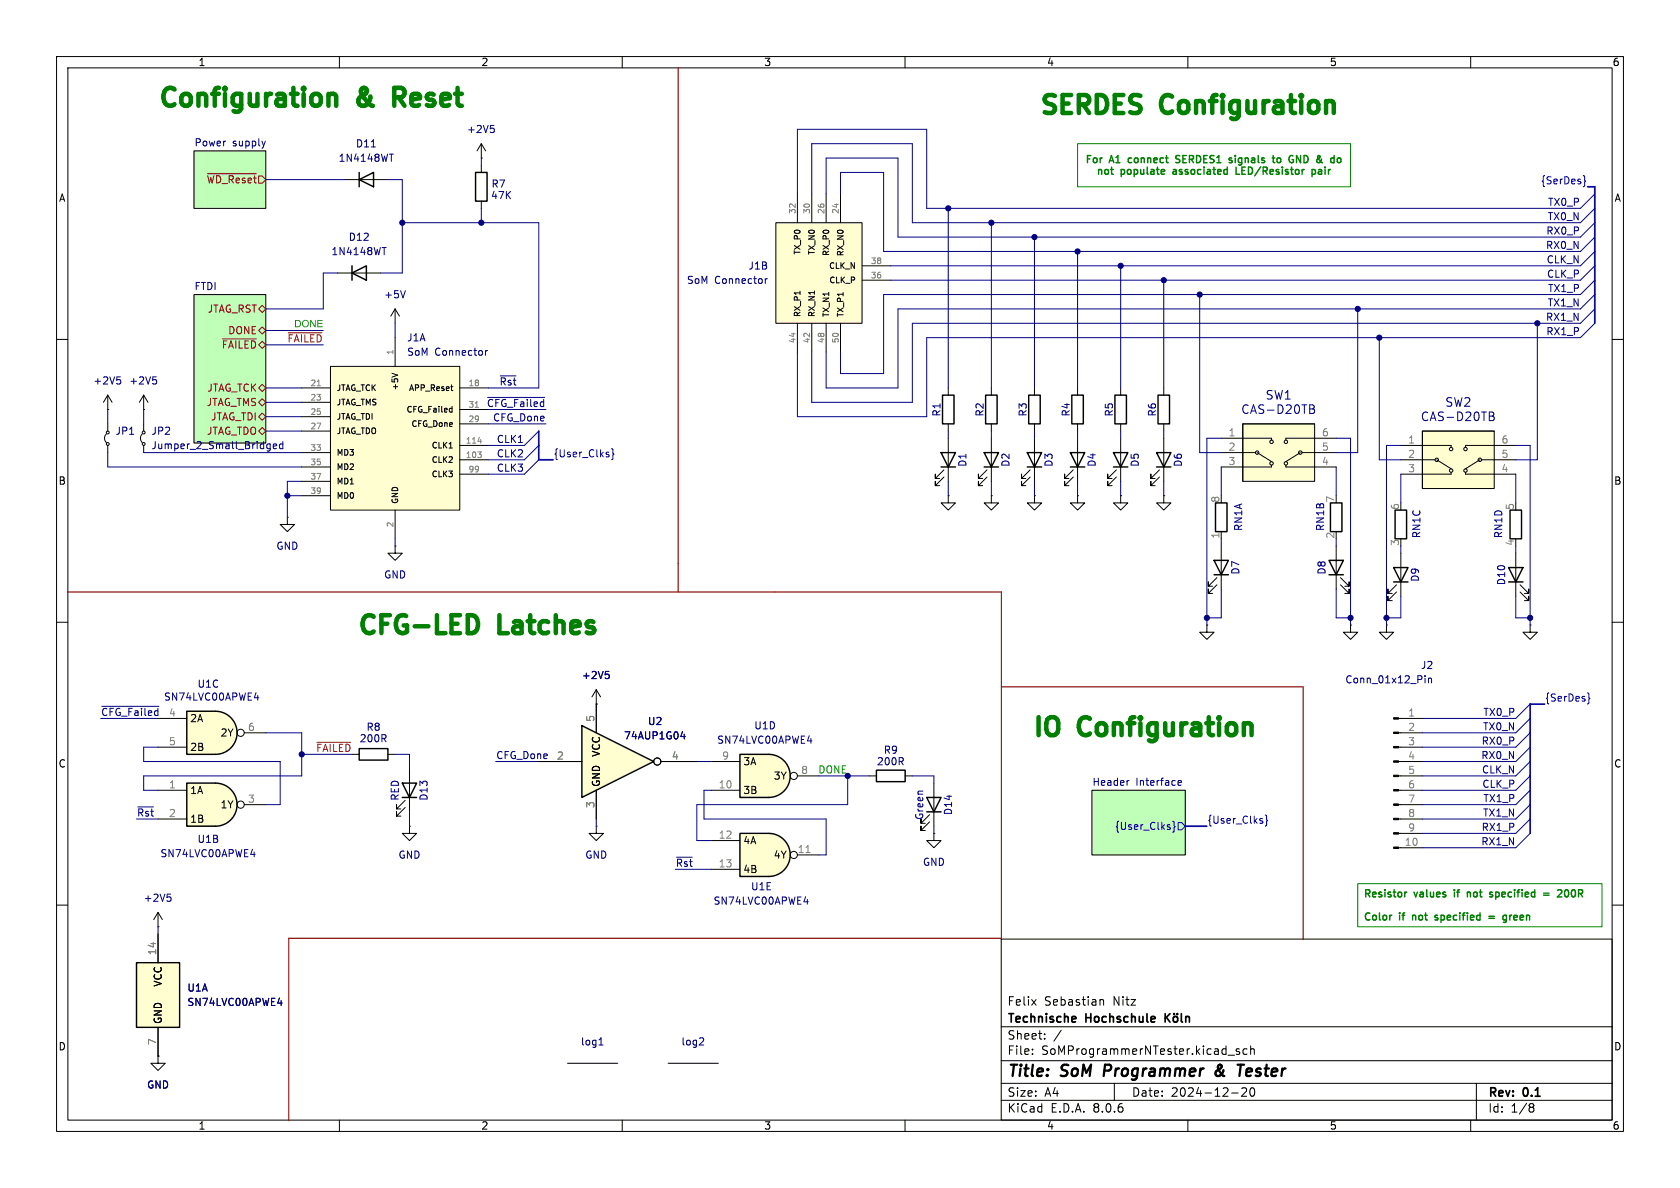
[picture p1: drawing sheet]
<svg xmlns="http://www.w3.org/2000/svg" width="297mm" height="210mm" viewBox="0 0 297 210" stroke-linecap="round" stroke-linejoin="round" font-family="sans-serif">
<g fill="none" stroke="#000" stroke-width=".18">
<path d="M10 10h277v190h-277zM12 12h273v186h-273zM60 10v2M110 10v2M160 10v2M210 10v2M260 10v2M34.3 26.7h12.7v10.1h-12.7zM61 31.8h7.6M85.1 27.9h.1M85.1 25.4l-.8 1.3M85.1 25.4v2.5"/>
<path d="M85.1 25.4l.8 1.3M10 60h2M34.3 52.1h12.7v26.2h-12.7zM285 60h2M25.4 72.4h.1M25.4 69.9l-.8 1.2M25.4 69.9v2.5M25.4 69.9l.8 1.2M10 110h2M285 110h2M193 139.7h16.5v11.4h-16.5zM10 160h2"/>
<path d="M285 160h2M177 166h108v32h-108zM182.4 176.7l.8 1M183.2 176.7l-.8 1M194.5 176.8l.2-.1 .3 .1 .1 .9M60 198v2M100.3 188h8.9M110 198v2M118.1 188h8.9M160 198v2M177 194.5h108M177 191.5h108"/>
<path d="M177 187.5h108M177 181.5h108M182.5 186.3v.1M182.5 185.5v.1M184.7 183.6v.1M184.7 182.8v.1M187.6 182.1l-1.3 2M197 191.5v3M210 198v2M217.1 186.5h1.1M217.7 193.2h1.2M219.1 185.5l-.4-.1-.2 .2 .1 .2 .5 .2v.3h-.6"/>
<path d="M219.5 192.4l.6-.1 .2 .1 .1 .3-.9 1.1h.9M220.5 185.5l-.5-.1-.3 .3v.4l.2 .2h.6M221.1 185.5l.2-.1 .4 .1v.9M221.1 184.9v1.5M221.2 192.4l.1-.1a.81 .81 0 0 1 .6 .6 .81 .81 0 0 1-.3 .8l-.1 .1a.81 .81 0 0 1-.6-.6 .81 .81 0 0 1 .3-.8zM260 198v2M261 191.5v6.5M270.6 195.1h.3l.3 .3-.3 .3M270.6 195.7h.3M270.9 195.7l.2 .2 .1 .4-.3 .3h-.3"/>
</g>
<path d="M195.4 188.2l-.3 2M215.9 188.8l-.8 .5a.52 .52 0 0 0-.1 .8 .52 .52 0 0 0 .8-.1M215.9 188.3l-.2-.1a.41 .41 0 0 0-.4 .5l.6 1.1M218.8 188.2h1.1M221.1 188.9l-.6 .1-.2 .9 .2 .3h.4M221.3 189.4l-1 .1" fill="none" stroke="#000" stroke-width=".4"/>
<path d="M190.1 179.8l.1 .2-.7 .2M206 179.2v1.5M206.2 179.8l.6 .9M206.8 179.2l-.8 .8M207.5 179.8l.2-.1 .4 .1 .1 .6-.1 .2-.4 .1-.2-.2zM207.6 179.2v.1M208.1 179.2v.1M208.8 179.2v1.3l.3 .2M209.6 179.8l.2-.1 .4 .1 .1 .9M209.6 179.7v1" fill="none" stroke="#000" stroke-width=".3"/>
<g fill="#c0ffb8" stroke="#c0ffb8" stroke-width=".18">
<path d="M193 139.7h16.5v11.4h-16.5z"/>
<path d="M34.3 52.1h12.7v26.2h-12.7z"/>
<path d="M34.3 26.7h12.7v10.1h-12.7z"/>
</g>
<path d="M206.8 146.3v.3M207.3 145.2l.3 .2v.6l.1 .1-.1 .2v.6l-.3 .2M208.3 145.4h.6l.6 .7-.6 .6h-.6z" fill="none" stroke="#00f" stroke-width=".18"/>
<path d="M46.9 24.9l-.3 .9M65.6 26h.8M199.6 138h-.2M208.3 138.4l.6-.1-.1-.3h-.4l-.1 .2v.6h.5M105.9 184.7h.7M106.1 183.6l.2-.1v1.2M124.2 183.5l.2 .2-.1 .3-.7 .7h.8" fill="none" stroke="#000080" stroke-width=".18"/>
<path d="M36.7 30.7h8.6M39.3 59.9h6M45.7 58.4l.7-.6 .6 .6-.6 .7zM46.4 54l.6 .6-.6 .6-.7-.6zM45.7 68.6l.7-.7 .6 .7-.6 .6zM45.7 73.7l.7-.7 .6 .7-.6 .6zM45.7 76.2l.7-.6 .6 .6-.6 .6zM45.7 71.1l.7-.6 .6 .6-.6 .7z" fill="none" stroke="#800000" stroke-width=".18"/>
<path d="M68.8 27.2h.7M86.7 22.2h.6M87.1 22.7l.3 .2v.3l-.3 .2M27 66.6h.6M27.5 67.1l.2 .2v.3l-.2 .3" fill="none" stroke="#000084" stroke-width=".18"/>
<path d="M63.5 31.8l2.5-1.3v2.5zM63.5 30.5v2.5" fill="none" stroke="#000" stroke-width=".25"/>
<path d="M58.4 64.8h22.9v25.4h-22.9z" fill="#fffed0"/>
<g fill="none" stroke="#000" stroke-width=".18">
<path d="M69.8 59.7v5.1M53.3 68.6h5.1M53.3 71.1h5.1M53.3 73.7h5.1M53.3 76.2h5.1M58.4 64.8h22.9v25.4h-22.9zM69.3 66l1 .3M79.4 79.2h.6M79.6 72.2h.3M79.7 68.4h.4M79.9 69h.2M79.9 71.8v1.1"/>
<path d="M79.9 72.8l-.3 .1M81.3 78.7h5.1M81.3 68.6h5.1M81.3 74.9h5.1M81.3 72.4h5.1M53.3 80h5.1M53.3 82.6h5.1M53.3 85.1h5.1M53.3 87.6h5.1M69.8 90.2v5.1M81.3 81.3h5.1M81.3 83.8h5.1"/>
</g>
<path d="M56.1 68.2h.6M84 72h.6M84.4 79.9h.7l-.4 .4M84.5 78h.6M85 80.4v.4" fill="none" stroke="#808080" stroke-width=".18"/>
<path d="M85.8 62v.8M86.2 62l-.4 .2" fill="none" stroke="#000084" stroke-width=".18"/>
<path d="M33 138.4h5.1v7.7h-5.1z" fill="#fffed0"/>
<path d="M38.1 138.4a3.8 3.8 0 0 1 3.8 3.8 3.8 3.8 0 0 1-3.8 3.9z" fill="#fffed0" stroke="#fffed0" stroke-width=".18"/>
<path d="M33 138.4h5.1a3.8 3.8 0 0 1 3.8 3.8 3.8 3.8 0 0 1-3.8 3.9h-5.1z" fill="none" stroke="#000" stroke-width=".25"/>
<g fill="none" stroke="#000" stroke-width=".18">
<path d="M27.9 139.7h5.1M27.9 144.8h5.1M43.2 142.2h3.8"/>
<circle cx="42.5" cy="142.2" r=".63"/>
</g>
<path d="M44.3 151h.8M44.9 150.6v.9" fill="none" stroke="#000084" stroke-width=".18"/>
<path d="M251.5 76.2h12.7v10.2h-12.7z" fill="#fffed0"/>
<g fill="none" stroke="#000" stroke-width=".18">
<path d="M69.8 54.6l-.7 1.3M69.8 54.6v2.6M69.8 54.6l.8 1.3M182.9 77.5v7.6M190.5 68.6v1.3M190.5 74.9v1.3M247.6 78.7h8.9v.4M251.5 76.2h12.7v10.2h-12.7zM264.2 76.2h-12.7v10.2M268 78.7h-8.9v.4M182.1 84.3l-1.5 1.6v-.8v.8h.8M182.1 83.1l-1.5 1.5v-.8v.8h.8"/>
<path d="M247.6 81.3h6.1M254 81.3l2.5 1.6M256.5 83.5v.3h-8.9M259.1 83.5v.3h8.9M261.6 81.3l-2.5 1.6M261.9 81.3h6.1"/>
<circle cx="256.5" cy="79.4" r=".3"/>
<circle cx="259.1" cy="79.4" r=".3"/>
<circle cx="254" cy="81.3" r=".3"/>
<circle cx="256.5" cy="83.2" r=".3"/>
<circle cx="259.1" cy="83.2" r=".3"/>
<circle cx="261.6" cy="81.3" r=".3"/>
</g>
<path d="M71.7 51.4l-.5 1.2M263.3 72.8h.5l.2 .2 .1 .3-.3 .3M263.3 73.6h.5M263.8 73.6a.41 .41 0 0 1 .4 .3 .41 .41 0 0 1-.3 .5h-.6" fill="none" stroke="#000084" stroke-width=".18"/>
<path d="M189.5 69.9h2v5h-2zM181.6 80h2.5l-1.2 2.6zM181.6 82.6h2.5" fill="none" stroke="#000" stroke-width=".25"/>
<path d="M33 125.7h5.1v7.7h-5.1z" fill="#fffed0"/>
<path d="M38.1 125.7a3.8 3.8 0 0 1 3.8 3.8 3.8 3.8 0 0 1-3.8 3.9z" fill="#fffed0" stroke="#fffed0" stroke-width=".18"/>
<path d="M62.2 48.3l2.6-1.3v2.5zM62.2 47v2.5M181.9 69.9h2v5h-2zM197.1 69.9h2v5h-2zM196.8 80h2.6l-1.3 2.6zM196.8 82.6h2.6M33 125.7h5.1a3.8 3.8 0 0 1 3.8 3.8 3.8 3.8 0 0 1-3.8 3.9h-5.1z" fill="none" stroke="#000" stroke-width=".25"/>
<g fill="none" stroke="#000" stroke-width=".18">
<path d="M59.7 48.3h7.6M18.8 76.7a1.08 1.08 0 0 0 0 1.5M19 74.9v1.3M19 78.7v1.3M25.1 76.7a1.08 1.08 0 0 0 0 1.5M25.4 74.9v1.3M25.4 78.7v1.3M182.9 68.6v1.3M182.9 74.9v1.3M198.1 68.6v1.3M198.1 74.9v1.3M198.1 77.5v7.6"/>
<path d="M50.8 91.4v1.3h1.3l-1.3 1.3-1.3-1.3h1.3M50.8 91.4h.1M182.9 87.6v1.3h-1.3l1.3 1.3 1.2-1.3h-1.2M182.9 87.6h.1M190.5 87.6v1.3h-1.3l1.3 1.3 1.3-1.3h-1.3M190.5 87.6h.1M197.4 84.3l-1.6 1.6v-.8v.8h.8M197.4 83.1l-1.6 1.5v-.8v.8h.8M27.9 127h5.1M27.9 132.1h5.1M43.2 129.5h3.8M27.9 163.8h.1"/>
<path d="M27.9 161.3l-.7 1.3M27.9 161.3v2.5M27.9 161.3l.8 1.3"/>
<circle cx="19" cy="78.5" r=".25"/>
<circle cx="19" cy="76.5" r=".25"/>
<circle cx="25.4" cy="78.5" r=".25"/>
<circle cx="25.4" cy="76.5" r=".25"/>
<circle cx="42.5" cy="129.5" r=".63"/>
</g>
<path d="M67.6 43.8h.7M47.4 78.5h.4M47.8 78.5v1l-.3 .2M47.8 79.3h-.4M48.3 78.9l.6-.1v-.3h-.4l-.2 .2 .1 .6h.5M50 78.5h-.4l-.2 .2 .1 .6h.5M50 78v1.3M45 123.3h.8M45.6 122.9v.9M29.6 158.1h.6M30 158.5l.2 .3v.3l-.2 .2" fill="none" stroke="#000084" stroke-width=".18"/>
<path d="M24.1 170.2h7.6v11.4h-7.6z" fill="#fffed0"/>
<g fill="none" stroke="#000" stroke-width=".25">
<path d="M166.6 69.9h2.1v5h-2.1zM174.2 69.9h2.1v5h-2.1zM204.7 69.9h2.1v5h-2.1zM166.4 80h2.5l-1.3 2.6zM166.4 82.6h2.5M174 80h2.5l-1.2 2.6zM174 82.6h2.5M189.2 80h2.6l-1.3 2.6zM189.2 82.6h2.6M204.5 80h2.5l-1.3 2.6zM204.5 82.6h2.5M214.6 99.1h2.6l-1.3 2.5z"/>
<path d="M214.6 101.6h2.6M154.9 136.1h5.1v2.1h-5.1zM163.8 141h2.6l-1.3 2.5zM163.8 143.5h2.6M24.1 170.2h7.6v11.4h-7.6z"/>
</g>
<g fill="none" stroke="#000" stroke-width=".18">
<path d="M19 72.4h.1M19 69.9l-.7 1.2M19 69.9v2.5M19 69.9l.8 1.2M167.6 68.6v1.3M167.6 74.9v1.3M167.6 77.5v7.6M175.3 68.6v1.3M175.3 74.9v1.3M175.3 77.5v7.6M190.5 77.5v7.6M205.7 68.6v1.3"/>
<path d="M205.7 74.9v1.3M205.7 77.5v7.6M69.8 96.5v1.3h1.3l-1.3 1.3-1.2-1.3h1.2M69.8 96.5h.1M166.9 84.3l-1.5 1.6v-.8v.8h.7M166.9 83.1l-1.5 1.5v-.8v.8h.7M167.6 87.6v1.3h-1.2l1.2 1.3 1.3-1.3h-1.3M167.6 87.6h.1M174.5 84.3l-1.5 1.6v-.8v.8h.7M174.5 83.1l-1.5 1.5v-.8v.8h.7M175.3 87.6v1.3h-1.3l1.3 1.3 1.2-1.3h-1.2M175.3 87.6h.1"/>
<path d="M189.7 84.3l-1.5 1.6v-.8v.8h.8M189.7 83.1l-1.5 1.5v-.8v.8h.8M198.1 87.6v1.3h-1.3l1.3 1.3 1.3-1.3h-1.3M198.1 87.6h.1M205 84.3l-1.5 1.6v-.8v.8h.7M205 83.1l-1.5 1.5v-.8v.8h.7M205.7 87.6v1.3h-1.2l1.2 1.3 1.3-1.3h-1.3M205.7 87.6h.1M215.9 96.5v7.6M215.1 103.4l-1.5 1.5v-.8v.8h.8M215.1 102.1l-1.5 1.5v-.7v.7h.8M153.7 137.2h1.2"/>
<path d="M160 137.2h1.3M165.1 138.4v7.7M247.2 137.2h4.3M247.2 139.7h4.3M247.2 134.6h4.3M247.2 132.1h4.3M247.2 129.5h4.3M247.2 127h4.3M164.3 145.3l-1.5 1.5v-.7v.7h.8M164.3 144l-1.5 1.5v-.7v.7h.8M165.1 147.3v1.3h-1.3l1.3 1.3 1.3-1.3h-1.3M165.1 147.3h.1"/>
<path d="M247.2 149.9h4.3M247.2 147.3h4.3M247.2 144.8h4.3M247.2 142.2h4.3M27.9 165.1v5.1M27.9 186.7v1.3h1.3l-1.3 1.2-1.2-1.2h1.2M27.9 186.7h.1M27.9 181.6v5.1"/>
</g>
<path d="M20.7 66.6h.6M21.1 67.1l.2 .2v.3l-.2 .3M251.9 119.5v.1M251.9 119.9v.8M252.5 119.9v.8M252.5 120l.2-.1h.3l.1 .8M49.1 177.3h.8M49.7 176.9v.8" fill="none" stroke="#000084" stroke-width=".18"/>
<path d="M246.4 139.6h.8v.2h-.8zM246.4 137h.8v.3h-.8zM246.4 134.5h.8v.2h-.8zM246.4 132h.8v.2h-.8zM246.4 129.4h.8v.3h-.8zM246.4 126.9h.8v.2h-.8zM246.4 149.7h.8v.3h-.8zM246.4 147.2h.8v.2h-.8zM246.4 144.7h.8v.2h-.8zM246.4 142.1h.8v.3h-.8z" fill="#000" stroke="#000" stroke-width=".18"/>
<path d="M137.2 39.4h15.2v17.8h-15.2z" fill="#fffed0"/>
<path d="M137.2 39.4h15.2v17.8h-15.2zM141 34.3v5.1M143.5 34.3v5.1M146 34.3v5.1M148.6 34.3v5.1M141 57.2v5M143.5 57.2v5M146 57.2v5M148.6 57.2v5M152.4 49.5h5.1M152.4 47h5.1" fill="none" stroke="#000" stroke-width=".18"/>
<path d="M135.3 49.3v.8M135.7 49.3l-.4 .2" fill="none" stroke="#000084" stroke-width=".18"/>
<path d="M219.7 74.9h12.7v10.2h-12.7z" fill="#fffed0"/>
<g fill="none" stroke="#000" stroke-width=".18">
<path d="M215.9 77.5h8.9v.3M219.7 74.9h12.7v10.2h-12.7zM232.4 74.9h-12.7v10.2M236.2 77.5h-8.9v.3M215.9 80h6M222.2 80l2.6 1.6M224.8 82.2v.4h-8.9M227.3 82.2v.4h8.9M229.9 80l-2.6 1.6M230.2 80h6"/>
<circle cx="224.8" cy="78.1" r=".3"/>
<circle cx="227.3" cy="78.1" r=".3"/>
<circle cx="222.2" cy="80" r=".3"/>
<circle cx="224.8" cy="81.9" r=".3"/>
<circle cx="227.3" cy="81.9" r=".3"/>
<circle cx="229.9" cy="80" r=".3"/>
</g>
<path d="M231.5 71.6h.5l.3 .1v.3l-.3 .3M231.5 72.3h.5M232 72.3a.41 .41 0 0 1 .4 .4 .41 .41 0 0 1-.3 .4h-.6" fill="none" stroke="#000084" stroke-width=".18"/>
<path d="M246.6 90.2h2.1v5.1h-2.1z" fill="none" stroke="#000" stroke-width=".25"/>
<path d="M102.9 128.3l12.7 6.3-12.7 6.4z" fill="#fffed0"/>
<path d="M84.1 30.5h2v5.1h-2zM214.9 88.9h2v5.1h-2zM267 90.2h2v5.1h-2zM246.4 100.3h2.5l-1.3 2.6zM246.4 102.9h2.5M266.7 100.3h2.5l-1.2 2.6zM266.7 102.9h2.5M102.9 128.3l12.7 6.3-12.7 6.4z" fill="none" stroke="#000" stroke-width=".25"/>
<g fill="none" stroke="#000" stroke-width=".18">
<path d="M85.1 29.2v1.3M85.1 35.6v1.2M215.9 94v1.3M247.6 97.8v7.6M268 97.8v7.6M238.8 110.5v1.3h1.2l-1.2 1.2-1.3-1.2h1.3M238.8 110.5h.1M246.9 104.6l-1.5 1.6v-.8v.8h.7M246.9 103.4l-1.5 1.5v-.8v.8h.7M268.7 104.6l1.6 1.6v-.8v.8h-.8M268.7 103.4l1.6 1.5v-.8v.8h-.8M95.2 134.6h7.7"/>
<path d="M105.4 124.5h.1M105.4 121.9v7.6M105.4 139.7v5.1M105.4 121.9l-.8 1.3M105.4 121.9l.8 1.3M116.8 134.6h6.4M105.4 146.1v1.2h1.3l-1.3 1.3-1.3-1.3h1.3M105.4 146.1h.1"/>
<circle cx="116.2" cy="134.6" r=".63"/>
</g>
<path d="M107 118.7h.6M107.5 119.2l.2 .2v.3l-.2 .3M120.4 130.2h.7M121 129.8v.8" fill="none" stroke="#000084" stroke-width=".18"/>
<path d="M130.8 133.4h5.1v7.6h-5.1z" fill="#fffed0"/>
<path d="M135.9 133.4a3.8 3.8 0 0 1 3.8 3.8 3.8 3.8 0 0 1-3.8 3.8z" fill="#fffed0" stroke="#fffed0" stroke-width=".18"/>
<path d="M130.8 133.4h5.1a3.8 3.8 0 0 1 3.8 3.8 3.8 3.8 0 0 1-3.8 3.8h-5.1z" fill="none" stroke="#000" stroke-width=".25"/>
<g fill="none" stroke="#000" stroke-width=".18">
<path d="M245.1 110.5v1.3h-1.3l1.3 1.2 1.3-1.2h-1.3M245.1 110.5h.1M270.5 110.5v1.3h-1.3l1.3 1.2 1.3-1.2h-1.3M270.5 110.5h.1M125.7 139.7h5.1M125.7 134.6h5.1M141 137.2h3.8"/>
<circle cx="140.3" cy="137.2" r=".63"/>
</g>
<path d="M142.8 131h.7M143.4 130.5v.9" fill="none" stroke="#000084" stroke-width=".18"/>
<path d="M130.8 147.3h5.1v7.6h-5.1z" fill="#fffed0"/>
<path d="M135.9 147.3a3.8 3.8 0 0 1 3.8 3.8 3.8 3.8 0 0 1-3.8 3.8z" fill="#fffed0" stroke="#fffed0" stroke-width=".18"/>
<path d="M234.9 99.1h2.6l-1.3 2.5zM235.2 88.9h2v5.1h-2zM234.9 101.6h2.6M63.5 132.3h5.1v2.1h-5.1zM71.1 138.4h2.6l-1.3 2.6zM71.1 141h2.6M130.8 147.3h5.1a3.8 3.8 0 0 1 3.8 3.8 3.8 3.8 0 0 1-3.8 3.8h-5.1z" fill="none" stroke="#000" stroke-width=".25"/>
<g fill="none" stroke="#000" stroke-width=".18">
<path d="M236.2 96.5v7.6M213.4 110.5v1.3h-1.3l1.3 1.2 1.2-1.2h-1.2M213.4 110.5h.1M237 103.4l1.5 1.5v-.8v.8h-.8M237 102.1l1.5 1.5v-.7v.7h-.8M68.6 133.4h1.2M72.4 135.9v7.6M95.2 134.6h7.7M105.4 124.5h.1M105.4 124.5v5M105.4 139.7v5.1M116.8 134.6h6.4"/>
<path d="M71.6 142.7l-1.5 1.6v-.8v.8h.8M71.6 141.5l-1.5 1.5v-.8v.8h.8M72.4 146.1v1.2h-1.3l1.3 1.3 1.3-1.3h-1.3M72.4 146.1h.1M125.7 148.6h5.1M125.7 153.7h5.1M141 151.1h3.8M27.9 165.1v5.1M27.9 186.7h.1M27.9 181.6v5.1"/>
<circle cx="116.2" cy="134.6" r=".63"/>
<circle cx="140.3" cy="151.1" r=".63"/>
</g>
<path d="M142.5 150.7h.7" fill="none" stroke="#808080" stroke-width=".18"/>
<path d="M107 118.7h.6M107.5 119.2l.2 .2v.3l-.2 .3M120.4 130.2h.7M121 129.8v.8M142.1 159.4h.8M142.7 159v.8M49.1 177.3h.8M49.7 176.9v.8" fill="none" stroke="#000084" stroke-width=".18"/>
<path d="M50.9 58.8h6M56 131.2h6" fill="none" stroke="#f00" stroke-width=".18"/>
<path d="M279.9 31.1l.2 .1v.6l.2 .2-.2 .2v.6l-.2 .2M108.1 79.3l.3 .2v.6l.1 .2-.1 .2v.6l-.3 .2M107.6 80.4v.3M280.6 122.5l.3 .2v.6l.2 .2-.2 .1v.6l-.3 .2M223.2 145.2v.3M223.7 144.1l.2 .2v.6l.2 .2-.2 .1v.6l-.2 .2" fill="none" stroke="#00f" stroke-width=".18"/>
<g fill="none" stroke="#000080" stroke-width=".18">
<path d="M47 31.8h14M68.6 31.8h2.5v16.5h-3.8M71.1 39.4h24.1v29.2h-8.8M85.1 27.9v1.3M85.1 36.8v2.6M141 34.3v-11.4h22.8v13.9h115.6l2.5-2.5M143.5 34.3v-8.9h17.8v14h118.1l2.5-2.6M146 34.3v-6.4h12.7v14h120.7l2.5-2.5M148.6 34.3v-3.8h7.6v14h123.2l2.5-2.6M167.6 36.8v31.8M175.3 39.4v29.2M47 58.4h10.1"/>
<path d="M59.7 48.3h-2.6v6.3h-10.1M69.8 57.2v2.5M182.9 41.9v26.7M190.5 44.5v24.1M198.1 47v21.6M205.7 49.5v19.1M212.1 52.1v27.9h3.8M240 54.6v25.4h-3.8M243.8 59.7v21.6h3.8M271.8 57.2v24.1h-3.8M281.9 54.6l-2.5 2.6h-118.1v13.9h-17.8v-8.9M281.9 49.5l-2.5 2.6h-123.2v13.9h-7.6v-3.8"/>
<path d="M281.9 47l-2.5 2.5h-121.9M281.9 44.5l-2.5 2.5h-121.9M281.9 52.1l-2.5 2.5h-120.7v14h-12.7v-6.4M281.9 57.2l-2.5 2.5h-115.6v14h-22.8v-11.5M19 72.4v2.5M25.4 72.4v2.5M47 76.2h6.3M47 71.1h6.3M47 68.6h6.3M47 73.7h6.3M47 61h10.1M86.2 70.3h10.1"/>
<path d="M86.4 72.4h10.1M86.4 74.9h10.1M95.2 78.7l-2.5 2.6h-6.3M95.2 76.2l-2.5 2.5h-6.3M167.6 76.2v1.3M175.3 76.2v1.3M182.9 76.2v1.3M190.5 76.2v1.3M198.1 76.2v1.3M205.7 76.2v1.3M215.9 77.5h-2.5v33M236.2 77.5h2.6v33"/>
<path d="M247.6 78.7h-2.5v31.8M268 78.7h2.5v31.8M19 80v2.6h34.3M25.4 80h27.9M50.8 87.6h2.5M53.3 85.1h-2.5v6.3M69.8 95.3v1.2M95.2 81.3l-2.5 2.5h-6.3M167.6 85.1v2.5M175.3 85.1v2.5M182.9 85.1v2.5M190.5 85.1v2.5"/>
<path d="M198.1 85.1v2.5M205.7 85.1v2.5M215.9 82.6v5M215.9 95.3v1.2M236.2 82.6v5M236.2 95.3v1.2M247.6 83.8v5.1M247.6 96.5v1.3M268 83.8v5.1M268 96.5v1.3M215.9 104.1v5.1h-2.5M236.2 104.1v5.1h2.6"/>
<path d="M247.6 105.4v3.8h-2.5M268 105.4v3.8h2.5M17.8 127h10.1M18 124.9h10.1M27.9 132.1h-2.5v2.5h24.1v7.6h-2.5M47 129.5h6.3v7.7h-27.9v2.5h2.5M53.3 133.4h8.9M69.8 133.4h2.6v2.5M87.6 134.6h7.6M123.2 134.6h2.5M125.7 139.7h-1.2v5.1h21.5v6.3h-1.2M144.8 137.2h8.9"/>
<path d="M149.9 137.2v5h-26.7v6.4h2.5M161.3 137.2h3.8v1.2M270.5 139.7l-2.5 2.5h-16.5M270.5 137.2l-2.5 2.5h-16.5M270.5 134.6l-2.5 2.6h-16.5M270.5 132.1l-2.5 2.5h-16.5M270.5 127l-2.5 2.5h-16.5M270.5 124.5l-2.5 2.5h-16.5M270.5 129.5l-2.5 2.6h-16.5M24.1 144.8h3.8M72.4 143.5v2.6M105.4 144.8v1.3"/>
<path d="M119.4 153.7h6.3M165.1 146.1v1.2M270.5 144.8l-2.5 2.5h-16.5M270.5 142.2l-2.5 2.6h-16.5M270.5 147.3l-2.5 2.6h-16.5M27.9 163.8v1.3"/>
</g>
<path d="M58.1 16.6v2.1M58.1 16.9a.79 .79 0 0 1 1.3 .1v1.7M69.7 17.2h1.2M70.9 15.5h-1.2v3.2M235.6 18l.2 .3v1.7M83.4 108.7a1.73 1.73 0 0 1 .8 2.8l-.3 .3-.5 .1M221.1 128l.2 .3v1.7" fill="none" stroke="#008000" stroke-width=".79"/>
<path d="M190.5 25.4h48.3v7.6h-48.3zM240 156.2h43.2v7.6h-43.2z" fill="none" stroke="#008000" stroke-width=".18"/>
<g fill="none" stroke="#008000" stroke-width=".25">
<path d="M207.9 28.7l.4 .1M208.4 27.5h-.3l-.2 .2 .1 .3 .3 .2M217.4 28.3l.4 .2v.2l-.4 .1M217.4 28h.4M218.5 29.5v1.3h.6M225.8 28l.2-.1 .4 .1v.5l-.1 .2-.3 .1-.2-.2zM229.2 27.5l.7 1.3M232 30h.3l.3 .2-.2 .5h-.4M232 30v1.2M248.6 157.7h.1M257.1 157.3v.1M257.1 157.7v.8"/>
<path d="M259.4 157.8l.2-.1 .3 .1 .1 .7M259.4 157.7v.8M263.7 158.1l.2 .2-.2 .2M263.7 157.7l.1 .1M272.9 157.9h1M272.9 158.2h1M275.4 157.4l.5-.1 .2 .3M276.8 157.3h.1a.68 .68 0 0 1 .4 .6 .68 .68 0 0 1-.4 .6 .85 .85 0 0 1-.1-1.2zM249.7 161.8v.8M249.8 161.9h-.1M254.2 161.9l-.4-.1-.1 .2v.2l.5 .1v.3h-.5M263.2 162h1"/>
<path d="M263.2 162.3h1M266.9 161.8v.8M267.3 161.8l-.4 .2"/>
</g>
<path d="M119.9 11.9v92.7M11.9 104.6h165.1v61.3h-125.9v32.2M177 121.4h53.4v44.7" fill="none" stroke="#840000" stroke-width=".2"/>
<path d="M280.7 33h1.2v24.2M95.2 76.2v5.1h2.6M273 124.5h-2.5v22.8M209.5 146.1h3.9" fill="none" stroke="#00f" stroke-width=".3"/>
<g fill="#000080" stroke="#000080" stroke-width=".18">
<circle cx="53.3" cy="133.4" r=".46"/>
<circle cx="50.8" cy="87.6" r=".46"/>
<circle cx="149.9" cy="137.2" r=".46"/>
<circle cx="85.1" cy="39.4" r=".46"/>
<circle cx="71.1" cy="39.4" r=".46"/>
<circle cx="190.5" cy="44.5" r=".46"/>
<circle cx="212.1" cy="52.1" r=".46"/>
<circle cx="205.7" cy="49.5" r=".46"/>
<circle cx="198.1" cy="47" r=".46"/>
<circle cx="175.3" cy="39.4" r=".46"/>
<circle cx="167.6" cy="36.8" r=".46"/>
<circle cx="182.9" cy="41.9" r=".46"/>
<circle cx="240" cy="54.6" r=".46"/>
<circle cx="243.8" cy="59.7" r=".46"/>
<circle cx="238.8" cy="109.2" r=".46"/>
<circle cx="245.1" cy="109.2" r=".46"/>
<circle cx="270.5" cy="109.2" r=".46"/>
<circle cx="213.4" cy="109.2" r=".46"/>
<circle cx="271.8" cy="57.2" r=".46"/>
</g>
<g font-size="4.4" fill="#008000">
<text x="27.4" y="20.1">Configuration</text>
<text x="63.5" y="20.1">&amp;</text>
<text x="71.6" y="20.1">Reset</text>
<text x="183.2" y="21.3">SERDES</text>
<text x="205.5" y="21.3">Configuration</text>
<text x="62.6" y="113.3">CFG-LED</text>
<text x="88.4" y="113.3">Latches</text>
<text x="182" y="131.3">IO</text>
<text x="191" y="131.3">Configuration</text>
</g>
<g font-size="2.8">
<text x="178" y="190.9">Title:</text>
<text x="187.7" y="190.9">SoM</text>
<text x="196" y="190.9">Programmer</text>
<text x="216.5" y="190.9">&amp;</text>
<text x="221.3" y="190.9">Tester</text>
</g>
<g font-size="2.1" fill="#000084">
<text x="223.7" y="70.8">SW1</text>
<text x="219.3" y="73.4">CAS-D20TB</text>
<text x="251.1" y="74.7">CAS-D20TB</text>
<text x="255.4" y="72.1">SW2</text>
</g>
<g font-size="2.1">
<text x="178" y="178">Felix</text>
<text x="184.6" y="178">Sebastian</text>
<text x="196.8" y="178">Nitz</text>
<text x="178" y="184">Sheet:</text>
<text x="178" y="181.2">Technische</text>
<text x="192" y="181.2">Hochschule</text>
<text x="178" y="186.7">File:</text>
<text x="184.1" y="186.7">SoMProgrammerNTester.kicad_sch</text>
<text x="178" y="196.9">KiCad</text>
<text x="178" y="194.1">Size:</text>
<text x="184.7" y="194.1">A4</text>
<text x="185.7" y="196.9">E.D.A.</text>
<text x="193.3" y="196.9">8.0.6</text>
<text x="200" y="194.1">Date:</text>
<text x="207" y="194.1">2024-12-20</text>
<text x="263" y="194.3">Rev:</text>
<text x="263" y="196.9">Id:</text>
<text x="267.1" y="196.9">1/8</text>
<text x="269.4" y="194.3">0.1</text>
</g>
<g font-size="1.8">
<text x="35" y="11.9">1</text>
<text x="85" y="11.9">2</text>
<text x="135" y="11.9">3</text>
<text x="185" y="11.9">4</text>
<text x="235" y="11.9">5</text>
<text x="285" y="11.9">6</text>
<text x="10.3" y="35.9">A</text>
<text x="285.3" y="35.9">A</text>
<text x="10.3" y="85.9">B</text>
<text x="285.3" y="85.9">B</text>
<text x="33.5" y="127.9">2A</text>
<text x="38.9" y="130.4">2Y</text>
<text x="10.3" y="135.9">C</text>
<text x="33.5" y="132.9">2B</text>
<text x="106.3" y="133.9" transform="rotate(-90 106.3 133.9)">VCC</text>
<text x="131.3" y="135.5">3A</text>
<text x="285.3" y="135.9">C</text>
<text x="33.5" y="140.6">1A</text>
<text x="38.9" y="143.1">1Y</text>
<text x="106.3" y="139.2" transform="rotate(-90 106.3 139.2)">GND</text>
<text x="131.3" y="140.6">3B</text>
<text x="136.7" y="138">3Y</text>
<text x="33.5" y="145.6">1B</text>
<text x="131.3" y="149.5">4A</text>
<text x="131.3" y="154.5">4B</text>
<text x="136.7" y="152">4Y</text>
<text x="28.8" y="174.5" transform="rotate(-90 28.8 174.5)">VCC</text>
<text x="10.3" y="185.9">D</text>
<text x="28.8" y="181.1" transform="rotate(-90 28.8 181.1)">GND</text>
<text x="285.3" y="185.9">D</text>
<text x="35" y="199.9">1</text>
<text x="85" y="199.9">2</text>
<text x="135" y="199.9">3</text>
<text x="185" y="199.9">4</text>
<text x="235" y="199.9">5</text>
<text x="285" y="199.9">6</text>
</g>
<g font-size="1.8" fill="#000084">
<text x="82.4" y="23.7">+2V5</text>
<text x="59.8" y="28.8">1N4148WT</text>
<text x="86.7" y="35.4">47K</text>
<text x="86.8" y="33.4">R7</text>
<text x="58.5" y="45.3">1N4148WT</text>
<text x="67.8" y="52.9">+5V</text>
<text x="121.3" y="50.4">SoM</text>
<text x="126.3" y="50.4">Connector</text>
<text x="71.9" y="63.1">SoM</text>
<text x="76.9" y="63.1">Connector</text>
<text x="16.4" y="68.2">+2V5</text>
<text x="22.8" y="68.2">+2V5</text>
<text x="26.7" y="79.6">Jumper_2_Small_Bridged</text>
<text x="48.8" y="97.4">GND</text>
<text x="67.8" y="102.5">GND</text>
<text x="28.9" y="124.1">SN74LVC00APWE4</text>
<text x="102.8" y="120.2">+2V5</text>
<text x="237.7" y="121">Conn_01x12_Pin</text>
<text x="63.5" y="131.4">200R</text>
<text x="64.7" y="129.4">R8</text>
<text x="110.2" y="130.9">74AUP1G04</text>
<text x="126.7" y="131.7">SN74LVC00APWE4</text>
<text x="154.9" y="135.5">200R</text>
<text x="156.1" y="133.5">R9</text>
<text x="70.7" y="141.6" transform="rotate(-90 70.7 141.6)">RED</text>
<text x="163.4" y="145" transform="rotate(-90 163.4 145)">Green</text>
<text x="28.3" y="151.7">SN74LVC00APWE4</text>
<text x="70.4" y="152">GND</text>
<text x="103.4" y="152">GND</text>
<text x="163.1" y="153.3">GND</text>
<text x="25.3" y="159.6">+2V5</text>
<text x="126.1" y="160.1">SN74LVC00APWE4</text>
<text x="33" y="178">SN74LVC00APWE4</text>
<text x="25.9" y="192.6">GND</text>
</g>
<g font-size="1.8" fill="#000080">
<text x="34.3" y="26">Power</text>
<text x="41.1" y="26">supply</text>
<text x="62.8" y="26.3">D11</text>
<text x="273.3" y="41.6">RX0_P</text>
<text x="273.5" y="39">TX0_N</text>
<text x="273.6" y="36.5">TX0_P</text>
<text x="61.6" y="42.8">D12</text>
<text x="132.2" y="47.9">J1B</text>
<text x="273.2" y="44.1">RX0_N</text>
<text x="273.3" y="46.6">CLK_N</text>
<text x="34.3" y="51.4">FTDI</text>
<text x="273.4" y="49.2">CLK_P</text>
<text x="273.6" y="51.7">TX1_P</text>
<text x="273.2" y="56.8">RX1_N</text>
<text x="273.3" y="59.3">RX1_P</text>
<text x="273.5" y="54.3">TX1_N</text>
<text x="71.9" y="60.6">J1A</text>
<text x="88.2" y="68.2">~{Rst}</text>
<text x="20.3" y="77.1">JP1</text>
<text x="26.7" y="77.1">JP2</text>
<text x="86" y="72">~{CFG_Failed}</text>
<text x="87.1" y="74.6">CFG_Done</text>
<text x="166.5" y="73.7" transform="rotate(-90 166.5 73.7)">R1</text>
<text x="174.1" y="73.7" transform="rotate(-90 174.1 73.7)">R2</text>
<text x="181.7" y="73.7" transform="rotate(-90 181.7 73.7)">R3</text>
<text x="189.3" y="73.7" transform="rotate(-90 189.3 73.7)">R4</text>
<text x="197" y="73.7" transform="rotate(-90 197 73.7)">R5</text>
<text x="204.6" y="73.7" transform="rotate(-90 204.6 73.7)">R6</text>
<text x="87.7" y="80.9">CLK2</text>
<text x="87.7" y="78.4">CLK1</text>
<text x="87.7" y="83.5">CLK3</text>
<text x="171" y="82.6" transform="rotate(-90 171 82.6)">D1</text>
<text x="178.7" y="82.6" transform="rotate(-90 178.7 82.6)">D2</text>
<text x="186.3" y="82.6" transform="rotate(-90 186.3 82.6)">D3</text>
<text x="193.9" y="82.6" transform="rotate(-90 193.9 82.6)">D4</text>
<text x="201.5" y="82.6" transform="rotate(-90 201.5 82.6)">D5</text>
<text x="209.1" y="82.6" transform="rotate(-90 209.1 82.6)">D6</text>
<text x="219.8" y="94" transform="rotate(-90 219.8 94)">RN1A</text>
<text x="234.3" y="94" transform="rotate(-90 234.3 94)">RN1B</text>
<text x="251.3" y="95.2" transform="rotate(-90 251.3 95.2)">RN1C</text>
<text x="265.8" y="95.2" transform="rotate(-90 265.8 95.2)">RN1D</text>
<text x="219.3" y="101.7" transform="rotate(-90 219.3 101.7)">D7</text>
<text x="234.5" y="101.7" transform="rotate(-90 234.5 101.7)">D8</text>
<text x="251.1" y="102.9" transform="rotate(-90 251.1 102.9)">D9</text>
<text x="266.3" y="103.5" transform="rotate(-90 266.3 103.5)">D10</text>
<text x="251.1" y="118.5">J2</text>
<text x="34.8" y="121.8">U1C</text>
<text x="17.8" y="126.7">~{CFG_Failed}4</text>
<text x="114.5" y="128.4">U2</text>
<text x="133.2" y="129.1">U1D</text>
<text x="261.8" y="131.7">RX0_P</text>
<text x="262.1" y="129.2">TX0_N</text>
<text x="262.1" y="126.7">TX0_P</text>
<text x="87.6" y="134.3">CFG_Done</text>
<text x="261.8" y="134.3">RX0_N</text>
<text x="261.9" y="136.8">CLK_N</text>
<text x="75.8" y="141.6" transform="rotate(-90 75.8 141.6)">D13</text>
<text x="193" y="139">Header</text>
<text x="200.8" y="139">Interface</text>
<text x="262" y="139.4">CLK_P</text>
<text x="262.1" y="141.9">TX1_P</text>
<text x="24.1" y="144.4">~{Rst} 2</text>
<text x="34.8" y="149.2">U1B</text>
<text x="168.5" y="144.2" transform="rotate(-90 168.5 144.2)">D14</text>
<text x="261.8" y="149.5">RX1_N</text>
<text x="261.8" y="147">RX1_P</text>
<text x="262.1" y="144.4">TX1_N</text>
<text x="119.4" y="153.3">~{Rst}</text>
<text x="132.7" y="157.6">U1E</text>
<text x="33" y="175.5">U1A</text>
<text x="102.6" y="185">log1</text>
<text x="120.4" y="185">log2</text>
</g>
<g font-size="1.8" fill="#008000">
<text x="191.7" y="29.2">For</text>
<text x="196.2" y="29.2">A1</text>
<text x="200" y="29.2">connect</text>
<text x="208.9" y="29.2">SERDES1</text>
<text x="218.8" y="29.2">signals</text>
<text x="227.1" y="29.2">to</text>
<text x="230.4" y="29.2">GND</text>
<text x="235.8" y="29.2">&amp;</text>
<text x="193.7" y="31.2">not</text>
<text x="198.2" y="31.2">populate</text>
<text x="207.9" y="31.2">associated</text>
<text x="219.5" y="31.2">LED/Resistor</text>
<text x="233.4" y="31.2">pair</text>
<text x="241" y="159">Resistor</text>
<text x="250.1" y="159">values</text>
<text x="257.7" y="159">if</text>
<text x="260.5" y="159">not</text>
<text x="265" y="159">specified</text>
<text x="275" y="159">=</text>
<text x="278" y="159">200R</text>
<text x="241" y="163.1">Color</text>
<text x="247.5" y="163.1">if</text>
<text x="250.3" y="163.1">not</text>
<text x="254.8" y="163.1">specified</text>
<text x="264.8" y="163.1">=</text>
<text x="267.8" y="163.1">green</text>
</g>
<g font-size="1.8" fill="#800000">
<text x="36.4" y="32.6">~{WD_Reset}</text>
<text x="36.6" y="55.5">JTAG_RST</text>
<text x="40.2" y="59.3">DONE</text>
<text x="39.1" y="61.8">~{FAILED}</text>
<text x="36.4" y="72">JTAG_TMS</text>
<text x="36.6" y="69.4">JTAG_TCK</text>
<text x="36.5" y="77.1">JTAG_TDO</text>
<text x="37.2" y="74.5">JTAG_TDI</text>
</g>
<g font-size="1.8" fill="#00f">
<text x="272.3" y="32.7">{SerDes}</text>
<text x="97.8" y="80.9">{User_Clks}</text>
<text x="273" y="124.1">{SerDes}</text>
<text x="197" y="146.9">{User_Clks}</text>
<text x="213.4" y="145.7">{User_Clks}</text>
</g>
<g font-size="1.8" fill="#00c200">
<text x="52" y="58.1">DONE</text>
<text x="144.6" y="136.8">DONE</text>
</g>
<g font-size="1.8" fill="#f00">
<text x="50.7" y="60.6">~{FAILED}</text>
<text x="55.8" y="133">~{FAILED}</text>
</g>
<g font-size="1.8" fill="#808080">
<text x="217.1" y="77.2">1</text>
<text x="233.6" y="77.2">6</text>
<text x="217.1" y="79.8">2</text>
<text x="217.1" y="82.3">3</text>
<text x="233.6" y="82.3">4</text>
<text x="233.6" y="79.8">5</text>
<text x="248.8" y="78.5">1</text>
<text x="248.8" y="81">2</text>
<text x="248.8" y="83.6">3</text>
<text x="265.4" y="83.6">4</text>
<text x="265.4" y="81">5</text>
<text x="265.4" y="78.5">6</text>
<text x="215.6" y="89" transform="rotate(-90 215.6 89)">8</text>
<text x="236" y="89" transform="rotate(-90 236 89)">7</text>
<text x="215.6" y="95.3" transform="rotate(-90 215.6 95.3)">1</text>
<text x="236" y="95.3" transform="rotate(-90 236 95.3)">2</text>
<text x="247.4" y="90.2" transform="rotate(-90 247.4 90.2)">6</text>
<text x="267.7" y="90.2" transform="rotate(-90 267.7 90.2)">5</text>
<text x="247.4" y="96.6" transform="rotate(-90 247.4 96.6)">3</text>
<text x="267.7" y="96.6" transform="rotate(-90 267.7 96.6)">4</text>
<text x="29.8" y="131.8">5</text>
<text x="43.7" y="129.3">6</text>
<text x="105.2" y="127.7" transform="rotate(-90 105.2 127.7)">5</text>
<text x="248.8" y="126.7">1</text>
<text x="248.8" y="129.3">2</text>
<text x="248.8" y="131.8">3</text>
<text x="98.4" y="134.4">2</text>
<text x="118.7" y="134.4">4</text>
<text x="127.6" y="134.4">9</text>
<text x="141.5" y="136.9">8</text>
<text x="248.8" y="134.4">4</text>
<text x="248.8" y="136.9">5</text>
<text x="29.8" y="139.4">1</text>
<text x="43.7" y="142">3</text>
<text x="105.2" y="142.9" transform="rotate(-90 105.2 142.9)">3</text>
<text x="127" y="139.4">10</text>
<text x="248.8" y="139.4">6</text>
<text x="248.8" y="142">7</text>
<text x="127" y="148.3">12</text>
<text x="248.2" y="149.6">10</text>
<text x="248.8" y="144.5">8</text>
<text x="248.8" y="147.1">9</text>
<text x="127" y="153.4">13</text>
<text x="140.9" y="150.9">11</text>
<text x="27.7" y="169" transform="rotate(-90 27.7 169)">14</text>
<text x="27.7" y="184.9" transform="rotate(-90 27.7 184.9)">7</text>
</g>
<g font-size="1.4" fill="#808080">
<text x="140.7" y="37.9" transform="rotate(-90 140.7 37.9)">32</text>
<text x="143.3" y="37.9" transform="rotate(-90 143.3 37.9)">30</text>
<text x="145.8" y="37.9" transform="rotate(-90 145.8 37.9)">26</text>
<text x="148.3" y="37.9" transform="rotate(-90 148.3 37.9)">24</text>
<text x="153.8" y="46.7">38</text>
<text x="153.8" y="49.3">36</text>
<text x="69.6" y="62.8" transform="rotate(-90 69.6 62.8)">1</text>
<text x="140.7" y="60.8" transform="rotate(-90 140.7 60.8)">44</text>
<text x="143.3" y="60.8" transform="rotate(-90 143.3 60.8)">42</text>
<text x="145.8" y="60.8" transform="rotate(-90 145.8 60.8)">48</text>
<text x="148.3" y="60.8" transform="rotate(-90 148.3 60.8)">50</text>
<text x="54.8" y="68.3">21</text>
<text x="54.8" y="70.9">23</text>
<text x="82.7" y="68.3">18</text>
<text x="54.8" y="73.4">25</text>
<text x="54.8" y="75.9">27</text>
<text x="82.7" y="74.7">29</text>
<text x="82.7" y="72.1">31</text>
<text x="54.8" y="79.8">33</text>
<text x="54.8" y="82.3">35</text>
<text x="82.2" y="81">103</text>
<text x="82.2" y="78.5">114</text>
<text x="82.7" y="83.6">99</text>
<text x="54.8" y="84.8">37</text>
<text x="54.8" y="87.4">39</text>
<text x="69.6" y="93.3" transform="rotate(-90 69.6 93.3)">2</text>
</g>
<g font-size="1.4">
<text x="141.7" y="45.1" transform="rotate(-90 141.7 45.1)">TX_P0</text>
<text x="144.2" y="45.2" transform="rotate(-90 144.2 45.2)">TX_N0</text>
<text x="146.4" y="47.7">CLK_N</text>
<text x="146.8" y="45.4" transform="rotate(-90 146.8 45.4)">RX_P0</text>
<text x="149.3" y="45.4" transform="rotate(-90 149.3 45.4)">RX_N0</text>
<text x="146.5" y="50.3">CLK_P</text>
<text x="141.7" y="56.1" transform="rotate(-90 141.7 56.1)">RX_P1</text>
<text x="144.2" y="56.1" transform="rotate(-90 144.2 56.1)">RX_N1</text>
<text x="146.8" y="56.1" transform="rotate(-90 146.8 56.1)">TX_N1</text>
<text x="149.3" y="56.1" transform="rotate(-90 149.3 56.1)">TX_P1</text>
<text x="59.4" y="69.3">JTAG_TCK</text>
<text x="59.4" y="71.9">JTAG_TMS</text>
<text x="70.6" y="69.1" transform="rotate(-90 70.6 69.1)">+5V</text>
<text x="72.2" y="69.3">APP_Reset</text>
<text x="59.4" y="74.4">JTAG_TDI</text>
<text x="59.4" y="76.9">JTAG_TDO</text>
<text x="71.7" y="73.1">CFG_Failed</text>
<text x="72.6" y="75.7">CFG_Done</text>
<text x="59.4" y="80.7">MD3</text>
<text x="59.4" y="83.3">MD2</text>
<text x="76.2" y="82">CLK2</text>
<text x="76.2" y="79.5">CLK1</text>
<text x="59.4" y="85.8">MD1</text>
<text x="59.4" y="88.4">MD0</text>
<text x="70.6" y="89.2" transform="rotate(-90 70.6 89.2)">GND</text>
<text x="76.2" y="84.6">CLK3</text>
</g>
</svg>
